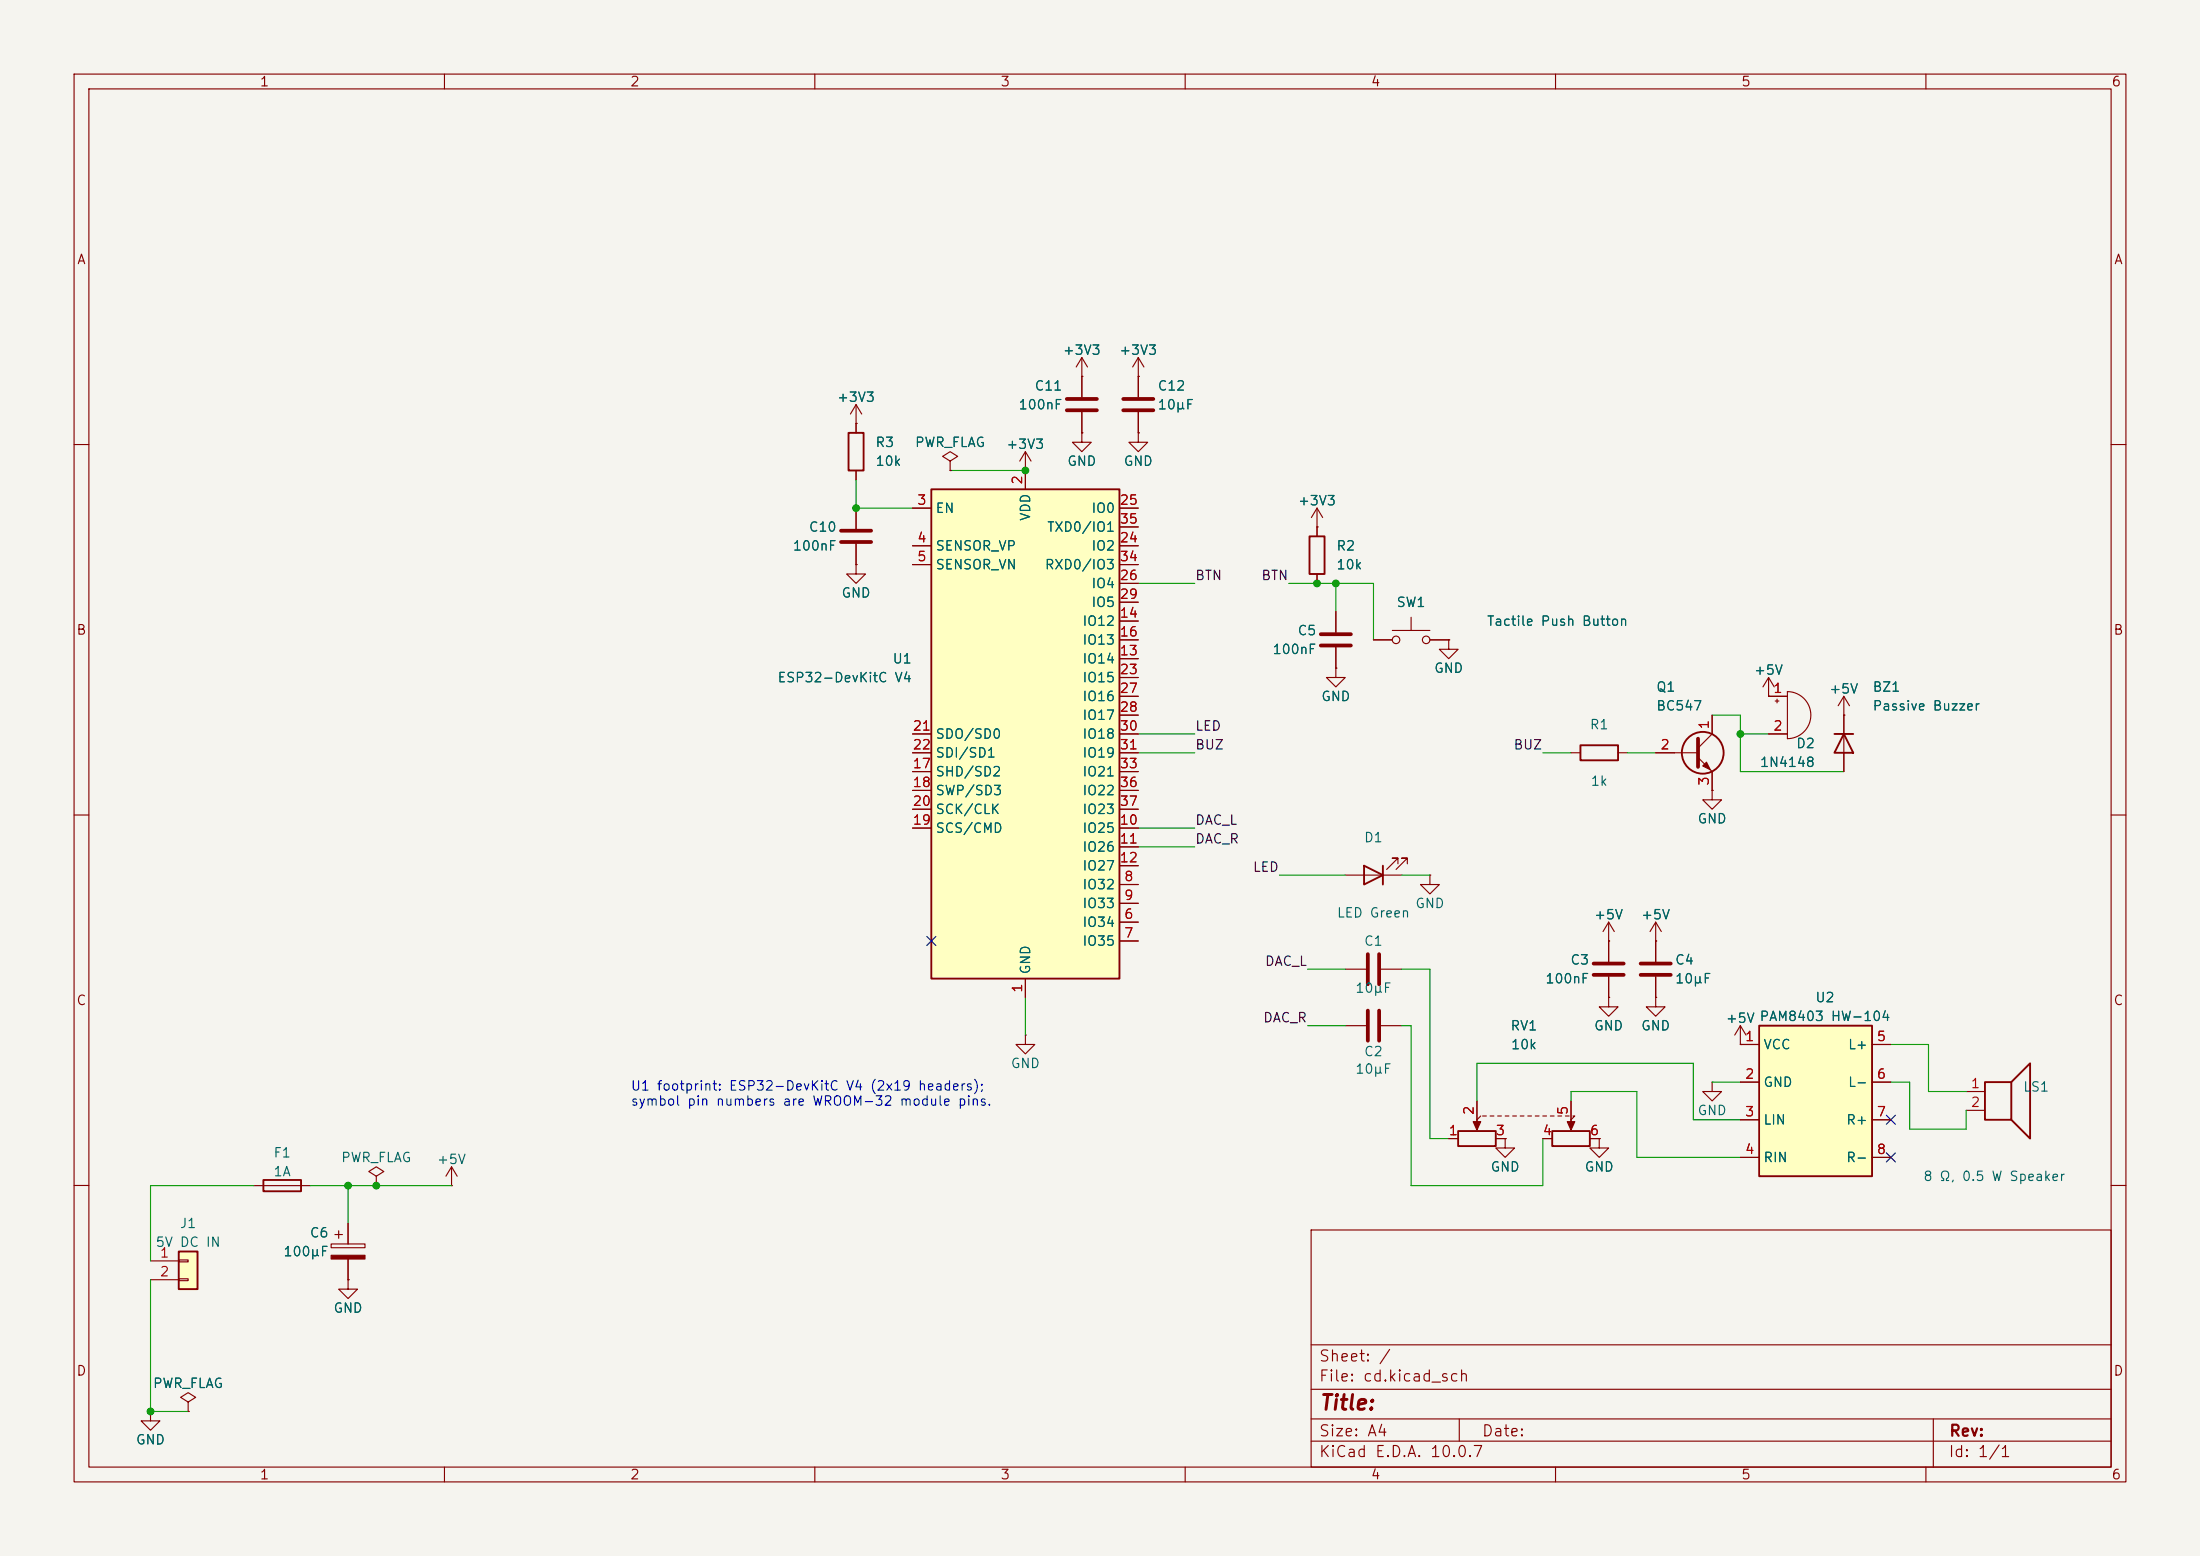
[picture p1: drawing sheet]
<svg xmlns="http://www.w3.org/2000/svg" width="297mm" height="210mm" viewBox="0 0 297 210" stroke-linecap="round" stroke-linejoin="round" font-family="sans-serif">
<path d="M0 0h297v210h-297z" fill="#f5f4ef" stroke="#f5f4ef" stroke-width=".14"/>
<g fill="none" stroke="#840000" stroke-width=".15">
<path d="M10 10h277v190h-277zM12 12h273v186h-273zM60 10v2M110 10v2M160 10v2M210 10v2M260 10v2M115.6 57.2h.1M115.6 54.6l-.8 1.3M115.6 54.6l.7 1.3M115.6 54.6v3.8M10 60h2"/>
<path d="M115.6 76.2v1.3h1.2l-1.2 1.2-1.3-1.2h1.3M115.6 76.2h.1M115.6 63.5v1.3M128.3 62.2l1-.6-1-.6-1 .6 1 .6v1.3M128.3 63.5h.1M177.8 71.1h.1M177.8 68.6v3.8M177.8 77.5v1.2M177.8 68.6l-.8 1.3M177.8 68.6l.8 1.3M285 60h2M180.3 82.6v2.7"/>
<path d="M180.3 87.4v2.8M231.1 96.5v2.6l-1.9 1.9M238.8 94h.1M238.8 94h2.5M238.8 99.1h2.5M238.8 91.4l-.8 1.3M238.8 91.4l.7 1.3M238.8 91.4v2.6M239.6 94.6h.6M239.9 94.4v.5M241.3 93.3a3.2 3.2 0 0 1 3.2 3.2 3.2 3.2 0 0 1-3.2 3.2zM248.9 96.5h.1"/>
<path d="M248.9 94v10.1M248.9 94l-.7 1.3M248.9 94l.8 1.3M10 110h2M181.6 118.1h7.6M188.7 116.6v-.8h-.7h.7l-1.5 1.5M190 116.6v-.8h-.8h.8l-1.5 1.5M193 118.1v1.3h1.3l-1.3 1.3-1.2-1.3h1.2M193 118.1h.1M212.1 101.6h1.3M218.4 101.6h1.3M223.5 101.6h5.7"/>
<path d="M229.2 102.2l1.9 1.9v2.6M231.1 106.7v1.3h1.3l-1.3 1.2-1.2-1.2h1.2M231.1 106.7h.1M285 110h2M181.6 130.8h2.8M186.4 130.8h2.8M217.2 127h.1M217.2 134.6v1.3h1.2l-1.2 1.3-1.3-1.3h1.3M217.2 134.6h.1M217.2 124.5v5.3M217.2 131.8v2.8M217.2 124.5l-.8 1.2"/>
<path d="M217.2 124.5l.7 1.2M223.5 127h.1M223.5 134.6v1.3h1.3l-1.3 1.3-1.3-1.3h1.3M223.5 134.6h.1M223.5 124.5l-.7 1.2M223.5 124.5l.8 1.2M223.5 124.5v5.3M223.5 131.8v2.8M234.9 138.4l-.7 1.3M234.9 138.4l.8 1.3M234.9 138.4v2.6M195.6 153.7h1.2"/>
<path d="M199.4 148.6v3.5M199.9 150.6l-.5 .5M200.2 150.6h.5M201.2 150.6h.5M201.9 153.7h1.3M202.2 150.6h.5M203.2 153.7v1.2h1.3l-1.3 1.3-1.3-1.3h1.3M203.2 153.7h.1M203.2 150.6h.5M204.2 150.6h.5M205.2 150.6h.5M206.2 150.6h.6"/>
<path d="M207.3 150.6h.5M208.3 150.6h.5M208.3 153.7h1.2M209.3 150.6h.5M210.3 150.6h.5M211.3 150.6h.5M212.1 148.6v3.5M212.3 150.6h.3l-.5 .5M214.6 153.7h1.3M215.9 153.7v1.2h1.3l-1.3 1.3-1.3-1.3h1.3M215.9 153.7h.1M234.9 141h.1"/>
<path d="M265.4 147.3h2.6M265.4 149.9h2.6M10 160h2M177 166h108v32h-108zM285 160h2M60 198v2M110 198v2M160 198v2M177 194.5h108M177 191.5h108M177 187.5h108M177 181.5h108"/>
<path d="M197 191.5v3M210 198v2M260 198v2M261 191.5v6.5"/>
</g>
<g fill="none" stroke="#840000" stroke-width=".25">
<path d="M114.6 58.4h2v5.1h-2zM176.8 72.4h2v5.1h-2zM247.6 99.1h2.6M248.9 99.1l1.3 2.5h-2.6zM184.1 116.8l2.6 1.3-2.6 1.3zM186.7 116.8v2.6M213.4 100.6h5v2h-5zM196.8 152.7h5.1v2h-5.1zM209.5 152.7h5.1v2h-5.1zM268 146.1h3.5v5h-3.5zM271.5 146.1l2.6-2.6v10.2l-2.6-2.6"/>
<circle cx="229.9" cy="101.6" r="2.82"/>
</g>
<path d="M178.3 85.6h4.1M178.3 87.1h4.1M229.2 99.7v3.8M184.7 128.8v4M186.2 128.8v4M215.1 130h4.1M215.1 131.6h4.1M221.5 130h4.1M221.5 131.6h4.1" fill="none" stroke="#840000" stroke-width=".51"/>
<g fill="#840000" stroke="#840000" stroke-width=".15">
<path d="M198.9 151.4h1l-.5 1.1z"/>
<path d="M211.6 151.4h1l-.5 1.1z"/>
<path d="M229.9 103.4l.5-.5 .5 1z"/>
</g>
<path d="M237.5 138.4h15.2v20.4h-15.2z" fill="#ffffc2"/>
<path d="M237.5 138.4h15.2v20.4h-15.2zM35.6 159.3h5v1.5h-5z" fill="none" stroke="#840000" stroke-width=".25"/>
<g fill="none" stroke="#840000" stroke-width=".15">
<path d="M146 58.4v1.3h1.3l-1.3 1.3-1.2-1.3h1.2M146 58.4h.1M146 50.8h.1M146 48.3l-.7 1.2M146 48.3v5.3M146 55.6v2.8M146 48.3l.8 1.2M153.7 58.4v1.3h1.2l-1.2 1.3-1.3-1.3h1.3M153.7 58.4h.1M153.7 50.8h.1M153.7 48.3l-.8 1.2M153.7 48.3l.7 1.2"/>
<path d="M153.7 48.3v5.3M153.7 55.6v2.8M138.4 63.5h.1M138.4 61l-.7 1.2M138.4 61l.8 1.2M138.4 61v2.5M185.4 86.4h2.6M188 85.1h5M190.5 83.3v1.8M193 86.4h2.6M138.4 139.7v1.3h1.3l-1.3 1.2-1.2-1.2h1.2M138.4 139.7h.1"/>
<path d="M181.6 138.4h2.8M186.4 138.4h2.8M50.8 158.8l1-.7-1-.6-1 .6 1 .7v1.2M61 157.5l-.8 1.3M61 157.5l.7 1.3M61 157.5v2.5M231.1 146.1v1.2h1.3l-1.3 1.3-1.2-1.3h1.2M231.1 146.1h.1M234.9 141h2.6M234.9 146.1h2.6M234.9 151.1h2.6M234.9 156.2h2.6"/>
<path d="M252.7 141h2.6M252.7 146.1h2.6M252.7 151.1h2.6M252.7 156.2h2.6M34.3 160h7.6M44.7 167.9h4.6v.5h-4.6zM45.2 166.6h1M45.7 166.1v1M47 172.7v1.3h1.3l-1.3 1.3-1.3-1.3h1.3M47 172.7h.1M47 165.1v2.8M47 169.9v2.8"/>
<path d="M50.8 160h.1M61 160h.1"/>
<circle cx="188.5" cy="86.4" r=".51"/>
<circle cx="192.5" cy="86.4" r=".51"/>
</g>
<path d="M144 53.8h4.1M144 55.4h4.1M151.6 53.8h4.1M151.6 55.4h4.1M184.7 136.4v4.1M186.2 136.4v4.1" fill="none" stroke="#840000" stroke-width=".51"/>
<path d="M44.7 169.4h4.6v.5h-4.6z" fill="#840000" stroke="#840000" stroke-width=".15"/>
<path d="M125.7 66h25.4v66.1h-25.4z" fill="#ffffc2"/>
<path d="M125.7 66h25.4v66.1h-25.4z" fill="none" stroke="#840000" stroke-width=".25"/>
<g fill="none" stroke="#840000" stroke-width=".15">
<path d="M115.6 68.6v2.8M115.6 73.4v2.8M123.2 68.6h2.5M123.2 73.7h2.5M123.2 76.2h2.5M138.4 63.5v2.5M151.1 68.6h2.6M151.1 73.7h2.6M151.1 76.2h2.6M151.1 78.7h2.6M151.1 71.1h2.6M123.2 99.1h2.5"/>
<path d="M151.1 88.9h2.6M151.1 83.8h2.6M151.1 86.4h2.6M151.1 99.1h2.6M151.1 91.4h2.6M151.1 94h2.6M151.1 96.5h2.6M151.1 81.3h2.6M180.3 90.2v1.2h1.3l-1.3 1.3-1.2-1.3h1.2M180.3 90.2h.1M195.6 86.4v1.2h1.2l-1.2 1.3-1.3-1.3h1.3M195.6 86.4h.1"/>
<path d="M123.2 111.8h2.5M123.2 104.1h2.5M123.2 106.7h2.5M123.2 109.2h2.5M123.2 101.6h2.5M151.1 119.4h2.6M151.1 111.8h2.6M151.1 114.3h2.6M151.1 116.8h2.6M151.1 104.1h2.6M151.1 106.7h2.6M151.1 109.2h2.6"/>
<path d="M151.1 101.6h2.6M138.4 132.1v2.5M151.1 124.5h2.6M151.1 127h2.6M151.1 121.9h2.6M20.3 190.5v1.3h1.3l-1.3 1.2-1.3-1.2h1.3M20.3 190.5h.1M25.4 189.2l1-.6-1-.6-1 .6 1 .6v1.3M25.4 190.5h.1"/>
</g>
<path d="M113.5 71.6h4.1M113.5 73.2h4.1" fill="none" stroke="#840000" stroke-width=".51"/>
<path d="M24.1 168.9h2.6v5.1h-2.6z" fill="#ffffc2"/>
<path d="M24.1 168.9h2.6v5.1h-2.6z" fill="none" stroke="#840000" stroke-width=".25"/>
<g fill="none" stroke="#840000" stroke-width=".15">
<path d="M115.6 57.2h.1M115.6 57.2v1.2M146 58.4h.1M146 50.8h.1M146 50.8v2.8M146 55.6v2.8M153.7 50.8h.1M153.7 58.4h.1M153.7 50.8v2.8M153.7 55.6v2.8M115.6 76.2h.1M115.6 63.5v1.3"/>
<path d="M115.6 68.6v2.8M115.6 73.4v2.8M123.2 68.6h2.5M123.2 73.7h2.5M123.2 76.2h2.5M128.3 63.5h.1M138.4 63.5h.1M138.4 63.5v2.5M151.1 68.6h2.6M151.1 73.7h2.6M151.1 76.2h2.6M151.1 78.7h2.6"/>
<path d="M151.1 71.1h2.6M177.8 71.1h.1M177.8 71.1v1.3M177.8 77.5v1.2M123.2 99.1h2.5M151.1 86.4h2.6M151.1 94h2.6M151.1 99.1h2.6M151.1 88.9h2.6M151.1 83.8h2.6M151.1 91.4h2.6M151.1 96.5h2.6"/>
<path d="M151.1 81.3h2.6M180.3 90.2h.1M180.3 82.6v2.7M180.3 87.4v2.8M185.4 86.4h2.6M193 86.4h2.6M195.6 86.4h.1M231.1 96.5v2.6M238.8 94h.1M238.8 94h2.5M238.8 99.1h2.5M248.9 96.5h.1"/>
<path d="M248.9 96.5v2.6M123.2 101.6h2.5M123.2 111.8h2.5M123.2 104.1h2.5M123.2 106.7h2.5M123.2 109.2h2.5M151.1 101.6h2.6M151.1 119.4h2.6M151.1 111.8h2.6M151.1 114.3h2.6M151.1 116.8h2.6M151.1 104.1h2.6"/>
<path d="M151.1 106.7h2.6M151.1 109.2h2.6M223.5 101.6h2.6M231.1 106.7h.1M231.1 104.1v2.6M248.9 101.6v2.5M138.4 132.1v2.5M151.1 124.5h2.6M151.1 127h2.6M151.1 121.9h2.6M217.2 127h.1M217.2 134.6h.1"/>
<path d="M217.2 127v2.8M217.2 131.8v2.8M223.5 134.6h.1M223.5 127h.1M223.5 127v2.8M223.5 131.8v2.8M195.6 153.7h1.2M199.4 148.6v2.5M201.9 153.7h1.3M203.2 153.7h.1M208.3 153.7h1.2M212.1 148.6v2.5"/>
<path d="M214.6 153.7h1.3M215.9 153.7h.1M234.9 141h.1M234.9 141h2.6M234.9 146.1h2.6M234.9 151.1h2.6M234.9 156.2h2.6M252.7 141h2.6M252.7 146.1h2.6M252.7 151.1h2.6M252.7 156.2h2.6M20.3 170.2h3.8"/>
<path d="M20.3 172.7h3.8M24.1 170.1h1.3v.2h-1.3zM24.1 172.6h1.3v.2h-1.3zM47 172.7h.1M47 165.1v2.8M47 169.9v2.8M20.3 190.5h.1M25.4 190.5h.1"/>
</g>
<g fill="none" stroke="#009600" stroke-width=".15">
<path d="M115.6 64.8v3.8h7.6M128.3 63.5h10.1M153.7 78.7h7.6M174 78.7h11.4v7.7M180.3 78.7v3.9M153.7 99.1h7.6M231.1 96.5h3.8v7.6h14M234.9 99.1h3.9M153.7 114.3h7.6M153.7 111.8h7.6M153.7 101.6h7.6M172.7 118.1h8.9"/>
<path d="M189.2 118.1h3.8M208.3 101.6h3.8M219.7 101.6h3.8M138.4 134.6v5.1M176.5 138.4h5.1M176.5 130.8h5.1M189.2 138.4h1.3v21.6h17.8v-6.3M189.2 130.8h3.8v22.9h2.6M199.4 148.6v-5.1h29.2v7.6h6.3M212.1 148.6v-1.3h8.9v8.9h13.9M231.1 146.1h3.8M255.3 146.1h2.5v6.3h7.6v-2.5"/>
<path d="M255.3 141h5v6.3h5.1M20.3 172.7v17.8h5.1M34.3 160h-14v10.2M41.9 160h19.1M47 160v5.1"/>
</g>
<path d="M125.1 126.4l1.2 1.2M126.3 126.4l-1.2 1.2M254.7 155.6l1.2 1.2M254.7 150.5l1.2 1.2M255.9 155.6l-1.2 1.2M255.9 150.5l-1.2 1.2" fill="none" stroke="#000084" stroke-width=".15"/>
<g fill="#009600" stroke="#009600" stroke-width=".14">
<circle cx="20.3" cy="190.5" r=".46"/>
<circle cx="50.8" cy="160" r=".46"/>
<circle cx="47" cy="160" r=".46"/>
<circle cx="180.3" cy="78.7" r=".46"/>
<circle cx="177.8" cy="78.7" r=".46"/>
<circle cx="234.9" cy="99.1" r=".46"/>
<circle cx="138.4" cy="63.5" r=".46"/>
<circle cx="115.6" cy="68.6" r=".46"/>
</g>
<text font-size="2" fill="#840000" x="178" y="190.8">Title:</text>
<g font-size="1.5" fill="#840000">
<text x="178" y="184.1">Sheet: /</text>
<text x="178" y="186.8">File: cd.kicad_sch</text>
<text x="178" y="197">KiCad E.D.A. 10.0.7</text>
<text x="178" y="194.2">Size: A4</text>
<text x="200" y="194.2">Date:</text>
<text x="263" y="197">Id: 1/1</text>
<text x="263" y="194.2">Rev:</text>
</g>
<g font-size="1.3" fill="#840000">
<text x="35" y="12">1</text>
<text x="85" y="12">2</text>
<text x="135" y="12">3</text>
<text x="185" y="12">4</text>
<text x="235" y="12">5</text>
<text x="285" y="12">6</text>
<text x="10.3" y="36">A</text>
<text x="285.3" y="36">A</text>
<text x="10.2" y="86">B</text>
<text x="285.2" y="86">B</text>
<text x="10.2" y="136">C</text>
<text x="285.2" y="136">C</text>
<text x="10.2" y="186">D</text>
<text x="285.2" y="186">D</text>
<text x="35" y="200">1</text>
<text x="85" y="200">2</text>
<text x="135" y="200">3</text>
<text x="185" y="200">4</text>
<text x="235" y="200">5</text>
<text x="285" y="200">6</text>
</g>
<g font-size="1.3" fill="#006464">
<text x="139.6" y="53">C11</text>
<text x="143.4" y="48.2">+3V3</text>
<text x="151" y="48.2">+3V3</text>
<text x="156.2" y="53">C12</text>
<text x="112.9" y="54.6">+3V3</text>
<text x="137.4" y="55.6">100nF</text>
<text x="156.2" y="55.6">10µF</text>
<text x="118.1" y="60.7">R3</text>
<text x="118.1" y="63.2">10k</text>
<text x="123.4" y="60.7">PWR_FLAG</text>
<text x="135.8" y="60.9">+3V3</text>
<text x="144" y="63.2">GND</text>
<text x="151.6" y="63.2">GND</text>
<text x="126.2" y="69.5">EN</text>
<text x="139.4" y="70.4" transform="rotate(-90 139.4 70.4)">VDD</text>
<text x="147.3" y="69.5">IO0</text>
<text x="175.1" y="68.5">+3V3</text>
<text x="106.9" y="74.6">100nF</text>
<text x="109.1" y="72.1">C10</text>
<text x="126.2" y="74.6">SENSOR_VP</text>
<text x="126.2" y="77.2">SENSOR_VN</text>
<text x="141" y="77.2">RXD0/IO3</text>
<text x="141.3" y="72.1">TXD0/IO1</text>
<text x="147.3" y="74.6">IO2</text>
<text x="180.3" y="74.6">R2</text>
<text x="180.3" y="77.2">10k</text>
<text x="113.5" y="81">GND</text>
<text x="147.3" y="79.7">IO4</text>
<text x="147.3" y="82.2">IO5</text>
<text x="188.4" y="82.2">SW1</text>
<text x="120.4" y="89.9">U1</text>
<text x="146" y="89.9">IO14</text>
<text x="146" y="84.8">IO12</text>
<text x="146" y="87.3">IO13</text>
<text x="171.7" y="88.6">100nF</text>
<text x="175.1" y="86.1">C5</text>
<text x="200.6" y="84.8">Tactile Push Button</text>
<text x="104.9" y="92.4">ESP32-DevKitC V4</text>
<text x="146" y="92.4">IO15</text>
<text x="146" y="94.9">IO16</text>
<text x="178.3" y="94.9">GND</text>
<text x="193.5" y="91.1">GND</text>
<text x="223.5" y="93.7">Q1</text>
<text x="236.7" y="91.4">+5V</text>
<text x="246.9" y="93.9">+5V</text>
<text x="252.7" y="93.7">BZ1</text>
<text x="126.2" y="100">SDO/SD0</text>
<text x="146" y="97.5">IO17</text>
<text x="146" y="100">IO18</text>
<text x="214.5" y="98.8">R1</text>
<text x="223.5" y="96.2">BC547</text>
<text x="242.4" y="101.3">D2</text>
<text x="252.7" y="96.2">Passive Buzzer</text>
<text x="126.2" y="105.1">SHD/SD2</text>
<text x="126.2" y="107.6">SWP/SD3</text>
<text x="126.2" y="102.6">SDI/SD1</text>
<text x="146" y="102.6">IO19</text>
<text x="146" y="105.1">IO21</text>
<text x="146" y="107.6">IO22</text>
<text x="214.7" y="106.4">1k</text>
<text x="237.5" y="103.8">1N4148</text>
<text x="126.2" y="112.7">SCS/CMD</text>
<text x="126.2" y="110.2">SCK/CLK</text>
<text x="146" y="112.7">IO25</text>
<text x="146" y="110.2">IO23</text>
<text x="184.1" y="114">D1</text>
<text x="229.1" y="111.5">GND</text>
<text x="146" y="115.3">IO26</text>
<text x="146" y="117.8">IO27</text>
<text x="146" y="125.4">IO34</text>
<text x="146" y="120.3">IO32</text>
<text x="146" y="122.9">IO33</text>
<text x="180.4" y="124.2">LED Green</text>
<text x="191" y="122.9">GND</text>
<text x="215.1" y="124.4">+5V</text>
<text x="221.5" y="124.4">+5V</text>
<text x="139.4" y="131.6" transform="rotate(-90 139.4 131.6)">GND</text>
<text x="146" y="128">IO35</text>
<text x="184.1" y="128">C1</text>
<text x="211.9" y="130.5">C3</text>
<text x="226" y="130.5">C4</text>
<text x="182.9" y="134.3">10µF</text>
<text x="208.5" y="133">100nF</text>
<text x="226" y="133">10µF</text>
<text x="245" y="135.6">U2</text>
<text x="184.1" y="142.9">C2</text>
<text x="203.8" y="139.4">RV1</text>
<text x="203.9" y="141.9">10k</text>
<text x="215.1" y="139.4">GND</text>
<text x="221.5" y="139.4">GND</text>
<text x="232.9" y="138.4">+5V PAM8403 HW-104</text>
<text x="238" y="141.9">VCC</text>
<text x="249.4" y="141.9">L+</text>
<text x="136.4" y="144.5">GND</text>
<text x="182.9" y="145.2">10µF</text>
<text x="238" y="147">GND</text>
<text x="249.4" y="147">L-</text>
<text x="273" y="147.6">LS1</text>
<text x="229.1" y="150.8">GND</text>
<text x="238" y="152.1">LIN</text>
<text x="249.2" y="152.1">R+</text>
<text x="36.8" y="156.5">F1</text>
<text x="36.8" y="159.1">1A</text>
<text x="46" y="157.2">PWR_FLAG</text>
<text x="58.9" y="157.4">+5V</text>
<text x="201.1" y="158.4">GND</text>
<text x="213.8" y="158.4">GND</text>
<text x="238" y="157.2">RIN</text>
<text x="249.2" y="157.2">R-</text>
<text x="259.6" y="159.7">8 Ω, 0.5 W Speaker</text>
<text x="24.2" y="166.1">J1</text>
<text x="41.7" y="167.3">C6</text>
<text x="20.9" y="168.6">5V DC IN</text>
<text x="38.2" y="169.9">100µF</text>
<text x="44.9" y="177.5">GND</text>
<text x="20.6" y="187.7">PWR_FLAG</text>
<text x="18.3" y="195.3">GND</text>
</g>
<g font-size="1.3" fill="#a90000">
<text x="138.3" y="65.5" transform="rotate(-90 138.3 65.5)">2</text>
<text x="123.7" y="68.4">3</text>
<text x="151.1" y="68.4">25</text>
<text x="151.1" y="71">35</text>
<text x="123.7" y="73.5">4</text>
<text x="123.7" y="76.1">5</text>
<text x="151.1" y="73.5">24</text>
<text x="151.1" y="76.1">34</text>
<text x="151.1" y="83.7">14</text>
<text x="151.1" y="78.6">26</text>
<text x="151.1" y="81.1">29</text>
<text x="151.1" y="88.8">13</text>
<text x="151.1" y="86.2">16</text>
<text x="151.1" y="91.3">23</text>
<text x="151.1" y="93.8">27</text>
<text x="239.3" y="93.8">1</text>
<text x="123.1" y="98.9">21</text>
<text x="123.1" y="101.5">22</text>
<text x="151.1" y="96.4">28</text>
<text x="151.1" y="98.9">30</text>
<text x="151.1" y="101.5">31</text>
<text x="224.1" y="101.5">2</text>
<text x="231" y="98.5" transform="rotate(-90 231 98.5)">1</text>
<text x="239.3" y="98.9">2</text>
<text x="123.1" y="104">17</text>
<text x="123.1" y="106.5">18</text>
<text x="151.1" y="104">33</text>
<text x="151.1" y="106.5">36</text>
<text x="231" y="106.1" transform="rotate(-90 231 106.1)">3</text>
<text x="123.1" y="111.6">19</text>
<text x="123.1" y="109.1">20</text>
<text x="151.1" y="111.6">10</text>
<text x="151.1" y="109.1">37</text>
<text x="151.1" y="114.2">11</text>
<text x="151.1" y="116.7">12</text>
<text x="151.7" y="119.2">8</text>
<text x="151.7" y="124.3">6</text>
<text x="151.7" y="121.8">9</text>
<text x="151.7" y="126.9">7</text>
<text x="138.3" y="134.1" transform="rotate(-90 138.3 134.1)">1</text>
<text x="235.5" y="140.8">1</text>
<text x="253.3" y="140.8">5</text>
<text x="235.5" y="145.9">2</text>
<text x="253.3" y="145.9">6</text>
<text x="266" y="147.2">1</text>
<text x="266" y="149.7">2</text>
<text x="195.5" y="153.5">1</text>
<text x="199.3" y="150.6" transform="rotate(-90 199.3 150.6)">2</text>
<text x="201.8" y="153.5">3</text>
<text x="208.2" y="153.5">4</text>
<text x="212" y="150.6" transform="rotate(-90 212 150.6)">5</text>
<text x="214.5" y="153.5">6</text>
<text x="235.5" y="151">3</text>
<text x="253.3" y="151">7</text>
<text x="235.5" y="156.1">4</text>
<text x="253.3" y="156.1">8</text>
<text x="21.5" y="170">1</text>
<text x="21.5" y="172.6">2</text>
</g>
<g font-size="1.3" fill="#0f0f0f">
<text x="161.3" y="78.6">BTN</text>
<text x="170.2" y="78.6">BTN</text>
<text x="161.3" y="101.5">BUZ</text>
<text x="161.3" y="98.9">LED</text>
<text x="204.2" y="101.5">BUZ</text>
<text x="161.3" y="111.6">DAC_L</text>
<text x="161.3" y="114.2">DAC_R</text>
<text x="169" y="118">LED</text>
<text x="170.7" y="130.7">DAC_L</text>
<text x="170.4" y="138.3">DAC_R</text>
</g>
<g font-size="1.3" fill="#0000c2">
<text x="85.1" y="147.5">U1 footprint: ESP32-DevKitC V4 (2x19 headers);</text>
<text x="85.1" y="149.6">symbol pin numbers are WROOM-32 module pins.</text>
</g>
</svg>
